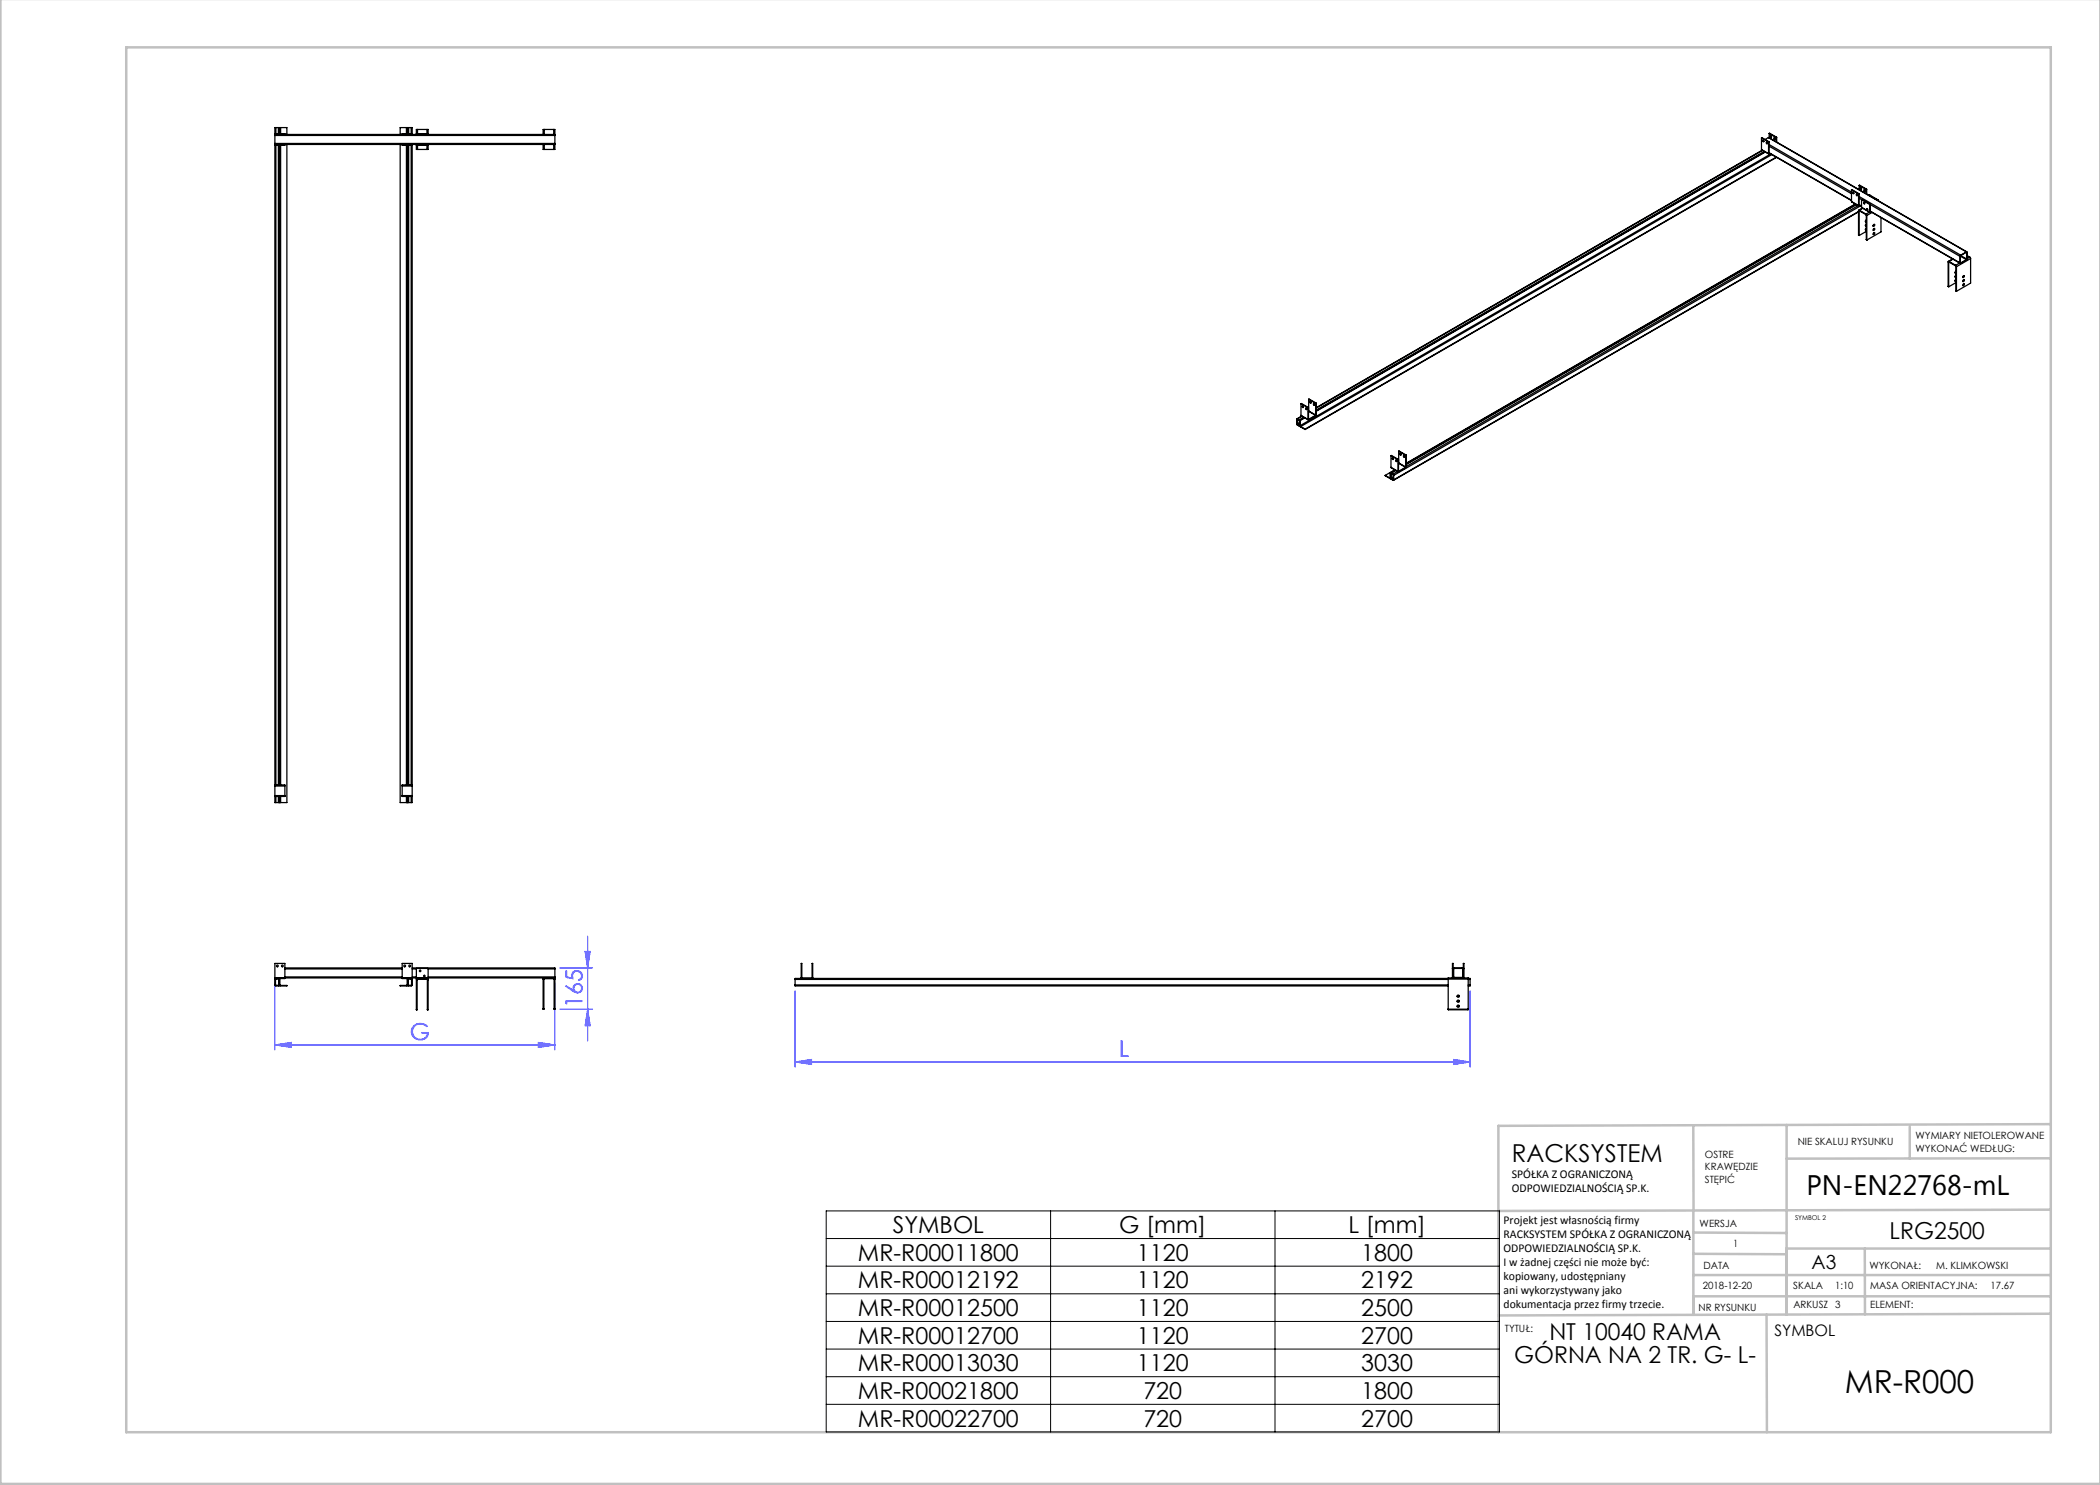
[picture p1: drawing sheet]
<svg xmlns="http://www.w3.org/2000/svg" width="420mm" height="297mm" viewBox="0 0 420 297" stroke-linecap="round" stroke-linejoin="round" font-family="sans-serif">
<g fill="none" stroke="#00f" stroke-width=".2">
<path d="M55 196.5v13.5M111 196.6v13.4M112 193.6h6.5M117 190.3h1l-.5 3.3zM117.5 187.2v21M159 198.2v15.2M294 198.2v15.2M55 209l3.3-.5v1zM55 209h56M107.7 208.5l3.3 .5-3.3 .5zM112 201.8h6.5M117.5 201.8l.5 3.3h-1z"/>
<path d="M159 212.4l3.3-.5v1zM159 212.4h135M290.7 211.9l3.3 .5-3.3 .5z"/>
</g>
<g fill="none" stroke="#c0c0c0" stroke-width=".5">
<path d="M.1 -.1v296.9h419.9M25.2 9.5h385v276.9h-385zM338.7 225.2v16.9M357.3 225v37.9M382 225.4v6.3M410.1 224.8l-110.4 .4v61.2M410.1 231.7h-52.8M338.7 259.3h71.5M338.7 255h71.5M338.7 250.8l18.6 .1M338.7 246.5l18.6 .1M338.7 242.1v20.9"/>
<path d="M373 249.7v13.2M410.1 241.9l-110.4 .3M410.2 249.7h-52.9v13.2M353.3 262.9l.1 23.5M410.2 262.7l-110.5 .4"/>
</g>
<path d="M165.2 242.2h134.7v44.2h-134.7zM165.2 247.7h134.7M165.2 253.2h134.7M165.2 258.8h134.7M210.1 242.2v44.2M255 242.2v44.2M165.2 264.3h134.7M165.2 269.8h134.7M165.2 275.3h134.7M165.2 280.9h134.7" fill="none" stroke="#000" stroke-width=".2"/>
<g fill="#00f">
<path d="M159 212.4l3.3-.5v1zM290.7 211.9l3.3 .5-3.3 .5z"/>
<path d="M55 209l3.3-.5v1zM107.7 208.5l3.3 .5-3.3 .5z"/>
<path d="M117.5 201.8l.5 3.3h-1zM117 190.3h1l-.5 3.3z"/>
</g>
<g fill="none" stroke="#000" stroke-width=".25">
<path d="M55 26.9v.2M55 28.7v.2M55 26.9h.1M55 28.9h.1M55 26.7h2v.2M55 27.1v1.6M55 28.9v128.2M55 27.1h56M55 26.9h56M55 28.7h56M55 26.9h2M55.2 25.5h-.2v1.4"/>
<path d="M55.2 25.5h.5M55.2 25.5v1.2M55.2 29v128M55.7 25.5h.2M55.7 25.5v1.2M55.7 29v128M55.9 25.5v1.2M55.9 29v128M55.9 25.5h.1M56 25.5h.1M56 25.5v1.2M56 29v128"/>
<path d="M56.1 25.5h1.3v1.4M56.1 25.5v1.2M56.1 29v128M57 26.9h.1M57 28.9h.1M57 28.9v.1h-2M57.4 28.9v131.6h-1.3M80 28.9v131.6h1.3M80.4 26.9h.1M80.4 28.9h.1M80.4 28.9v.1h2M80.4 26.9h2"/>
<path d="M81.3 25.5h.1M81.3 25.5h-1.3v1.4M81.3 25.5v1.2M81.3 29v128M81.4 25.5v1.2M81.4 29v128M81.4 25.5h.1M81.5 25.5h.2M81.5 25.5v1.2M81.5 29v128M81.7 25.5h.5M81.7 25.5v1.2"/>
<path d="M81.7 29v128M82.2 25.5h.2v1.4M82.2 25.5v1.2M82.2 29v128M82.4 26.9h.1M82.4 28.9h.1M82.4 26.7h-2v.2M82.4 28.9v128.2M83.3 26.9h.1M83.3 26.7h.1M83.3 29h.1M83.3 28.9v.1"/>
<path d="M83.3 28.9h.1M83.3 28.9v1h.2M83.3 26.9h2.3M83.3 26.7v.2M83.3 26.7h2.3M83.3 29h2.3M83.5 25.9h-.2v1M83.5 25.9v.8M83.5 29v.9M83.5 25.9h1.9M83.5 29.9h1.9M85.4 25.9h.2v1"/>
<path d="M85.4 25.9v.8M85.4 29v.9M85.6 26.9h.1M85.6 26.7h.1M85.6 29h.1M85.6 26.7v.2M85.6 28.9v.1M85.6 28.9h.1M85.6 28.9v1h-.2M108.6 28.9v1h.3M108.9 25.9h-.3v1M108.9 25.9v1"/>
<path d="M108.9 28.9v1M108.9 25.9h1.8M108.9 29.9h1.8M110.7 25.9h.3v1M110.7 25.9v1M110.7 28.9v1M111 26.9v.2M111 28.7v.2M111 28.9v1h-.3M111 27.1v1.6M111 28.9h-56M352.3 29.9l1.4 .9"/>
<path d="M352.3 29.9l1.4 .8M352.3 27.6l1.4 .8M352.3 27.6v2.3M352.3 27.6l1.5 .7M352.4 30l-89.2 51.5M352.5 30.1l-89.3 51.5M352.6 28l.1 .3M352.7 28.1h-.1M352.7 28.3h.1M352.8 30.3l-89.6 51.7M353 30.4l-89.8 51.8M353.1 30.4l-89.9 51.9"/>
<path d="M353.3 28.4l.2 .3M353.7 27.5l39.7 22.9M353.7 27.5l-.7 .4M353.7 27.5l39.6 22.9M353.7 30.7l.1 .1M353.7 28.4v2.3M353.8 30.7h.1M353.8 30.6l16.5 9.5M353.8 29.2l16.5 9.5M353.8 28.3l-.1 .1M353.8 28.3v2.4M353.8 30.7h-.1"/>
<path d="M353.8 28.9l16.5 9.5M353.8 30.5l16.5 9.6M353.8 26.7l1.4 .8M353.8 26.7v.8M353.8 30.7v.1M353.8 26.7l1.5 .8M353.9 30.7h-.1M354 30.7l-.2 .1M354.1 30.8l-94.1 54.3M354.2 27.1l.1 .3M354.4 30.9l-94.3 54.4M354.9 27.6l.1 .2"/>
<path d="M355.2 31.4l-94.2 54.4M355.2 27.5v.9M355.3 31.5l-94.3 54.4M355.3 27.5h-.1M355.3 27.5v.9M370.3 38l1.4 .8M370.3 38l1.5 .7M370.3 38v2.3M370.6 38.4l.2 .3M371.3 38.8l.2 .3M371.7 38.8v2.3M371.8 38.7v2.4"/>
<path d="M371.8 38.7l-.1 .1M371.8 39.6l.6 .3M371.8 39.3l20.3 11.7M371.8 37.1v.8M371.8 37.1l1.5 .8M372.1 37.5l.2 .2v.2zM372.2 37.5l.1 .3M372.3 40v1.5M372.3 40l1.6 .9M372.4 39.9l-.1 .1M372.4 39.9l1.6 .9M372.8 38l.2 .1v.2z"/>
<path d="M372.9 38l.1 .2M373.3 37.9v.9M373.3 37.9h.1M373.9 39h.1M374 39l-.2 .1 1.7 .9M374 39l1.6 .9M375.6 39.9v.1M375.6 39.9l-.1 .1M370.3 40.3l1.4 .9M370.3 40.3l1.4 .8M371.1 40.8l-89.9 51.9M371.2 40.9l-90 51.9"/>
<path d="M371.3 40.9l-90.1 52M371.6 41.1l-90.4 52.2M371.7 47h.1M371.7 47l.1 .1M371.7 42.4l-93 53.7M371.7 42.1l.1 .1M371.7 42.1v4.9M371.7 42.3l-93 53.7M371.7 41.1l.1 .1M371.8 41.1h.1M371.8 41l.5 .3M371.8 41.1h-.1"/>
<path d="M371.8 40.9l.5 .3M371.8 42.2v4.9l1.5-.8M371.8 41.1v.1M371.9 42l-.2 .1M371.9 42.2h-.1M371.9 42l1.3 .8M371.9 42.2l1.3 .7M371.9 42v.2M371.9 41l-.1 .1M372 41.1l-.2 .1M372.1 41.2l-93.4 53.9M372.3 41.5l1.7 1"/>
<path d="M372.3 41.5l1.7 .9M372.5 41.6l-.7 .4M372.5 41.7l-.6 .3M372.8 40.5l.1 .2M373.2 42.8l.2 .3M373.2 42.9l.1 .1M373.2 42.8v.1M373.3 45.6l-.2 .3 .2 .1M373.3 44.8l-.2 .3 .1 .1M373.3 44l-.2 .2 .1 .2M373.3 47.9l.1 .1M373.3 44.1l-.2 .2"/>
<path d="M373.3 44.9l-.2 .2M373.3 45.7l-.2 .2M373.3 43l.1 .1M373.3 43v4.9M373.3 45.1l-.1 .1M373.3 44.3l-.1 .1M373.4 48h.1M373.4 43.1v4.9M373.4 41.7l.1 .2M373.9 42.4l-.7 .4M373.9 40.9h.1M374 42.4l.1 .1"/>
<path d="M374 40.9v1.5M374 40.8l.1 .1M374 40.8l-.1 .1M374.1 42.4h.1M374.1 42.3l17.9 10.4M374.1 40.9h-.1M374.1 42.4h-.1M374.1 40.9v1.5M374.1 40.9l17.9 10.4M374.1 42.2l17.9 10.4M374.1 42.4v.1M374.2 42.4h-.1"/>
<path d="M374.2 42.4l-.1 .1M374.4 42.5l-1 .6M374.7 46.6a.16 .16 0 0 1 .2 .1 .16 .16 0 0 1-.1 .2 .16 .16 0 0 1-.2-.1zM374.7 45.8a.16 .16 0 0 1 .2 .1 .16 .16 0 0 1-.1 .2 .16 .16 0 0 1-.2-.1zM374.7 44.9a.16 .16 0 0 1 .2 .1 .16 .16 0 0 1-.1 .2 .16 .16 0 0 1-.2 0zM374.8 44.9l-.2 .3v-.1M374.8 45.7l-.2 .3M374.8 46.5l-.2 .3M375.5 40h.1M375.6 40v.1M376.2 43.5v2.9l-2.8 1.6M389.6 57.3h.1"/>
<path d="M389.6 52.4h.1M389.6 52.4v4.9M389.7 52.4l.1 4.9M389.8 52.3l-.2 .1M389.8 52.4h-.1M389.8 52.4l1.3 .8M389.8 52.3l1.3 .8M389.8 52.3v.1M390.5 51.8l-.8 .5M390.6 51.8l-.8 .5M391.1 53.1l.2 .2M391.1 53.2l.1 .1"/>
<path d="M391.1 53.1v.1M391.2 55.9l-.2 .2 .2 .1M391.2 55l-.2 .3 .2 .1M391.2 54.2l-.2 .3 .2 .1M391.2 54.4l-.2 .2M391.2 55.2l-.2 .2M391.2 56l-.2 .2M391.2 56.5l-1.4 .8M391.2 58.2h.1M391.2 53.3h.1M391.2 53.3v4.9M391.3 53.3v4.9"/>
<path d="M391.9 52.6l-.8 .5M392 51.3v1.3M392.1 52.5v.1M392.1 51.2v1.3M392.1 51.2l1.2 .7M392.1 51l-.1 .3M392.1 51.1v.1M392.1 51.1l1.2 .7M392.6 56.8a.16 .16 0 0 1 .2 .1 .16 .16 0 0 1-.1 .2 .16 .16 0 0 1-.2-.1zM392.6 56a.16 .16 0 0 1 .2 .1 .16 .16 0 0 1-.1 .2 .16 .16 0 0 1-.2-.1zM392.6 55.2a.16 .16 0 0 1 .2 .1 .16 .16 0 0 1-.1 .2 .16 .16 0 0 1-.2-.1zM392.8 55.1l-.2 .4v-.2"/>
<path d="M392.8 55.9l-.2 .4M392.8 56.7l-.2 .4M393.3 50.5h.1M393.3 50.4h.1v1.4M393.3 50.4l-1.2 .6M393.3 50.5l-1.2 .6M393.3 51.9l-1.2 .7M393.3 51.8v.1M393.3 50.5v1.3M393.4 51.8l-.1 .2-1.2 .7-.1-.1M393.4 51.1l.6 .3M394 51.4l.1 .3"/>
<path d="M394 51.4l-.6 .3M394.1 51.7v4.9l-2.8 1.6M394.1 51.7l-2.8 1.6M261.7 79.9l1.5 .7M261.7 79.9l1.4 .8M261.7 79.9v2.3M259.4 84.8l.1 .1M259.4 83.9v.9M259.5 83.8h-.2l.1 1.1 .5 .3 .1-.1M259.5 83.9h-.1M259.5 83.9l.4 .3v.9M259.5 83.8l.3 .2"/>
<path d="M259.5 84.9l.3 .2M259.8 84l.2 .2M259.9 85.1h-.1M259.9 84.5l-.5 .3M259.9 84.7l-.4 .2M260 85.2l1 .7M260 84.1h.1M260 84.1v1.1M260 85.2h-.1M260 85.1l.1 .2M260 84.1v1M260.1 85.3l.9 .5"/>
<path d="M260.2 83.1l1.4 .9M260.2 80.7l1.4 .9M260.2 83.1l1.4 .8M260.2 80.7v2.4M260.2 80.7l1.5 .8M260.3 83.2l-.9 .6M260.4 83.2l-.9 .6M260.5 81.2l.1 .3M260.6 81.5h.1M260.7 83.5l-.9 .5M260.9 83.5l-.9 .6M261 83.6l-1 .5"/>
<path d="M261 85.8v.1M261.2 81.6l.2 .3M261.6 83.9l.1 .1M261.6 81.6v2.3M261.7 83.8v.1M261.7 81.5l-.1 .1M261.7 81.5v2.3M261.7 83.8l-.1 .1M261.7 82.2l1.4 .9M261.7 82.2l1.4 .8M261.7 83.9v.1M262.1 80.3l.1 .3"/>
<path d="M262.8 80.7l.1 .3M263.1 83.1l-1.4 .8M263.1 83.2l-1.4 .8M263.1 83.1v.1M263.1 83v.1M263.1 80.7v2.3M263.2 83l-.1 .2M263.2 80.6l-.1 .1M263.2 80.6v2.4M263.2 83h-.1M277 95.1l1 .6 .1-.1M277 95.1l.9 .5"/>
<path d="M278 95.5l-.1 .1M278.1 95.6l.5 .5 .1-.1M278.1 94.5l-.1 1M278.1 94.5v1.1M278.1 95.6h.1M278.1 95.7h.1M278.2 93.5l1.4 .9M278.2 95.7h.1M278.2 93.5l1.4 .8M278.2 91.1l1.5 .8M278.2 91.1v2.4M278.2 94.8v.9"/>
<path d="M278.2 91.1l1.4 .9M278.3 94.6l-.2 .1M278.3 94.7l.4 .3v.9M278.3 94.7l-.1 .1M278.3 94.6l.3 .2M278.3 95.7l.3 .2M278.5 91.6l.2 .3M278.6 94.8l.1 .3M278.7 95.9h-.1M278.7 95.5l-.4 .2M278.7 95.4l-.5 .3M278.7 95.1v.9"/>
<path d="M279 94l-2 1.1M279 94l-.9 .5M279.1 94.1l-.9 .5M279.2 94.1l-.9 .5M279.2 92l.2 .3M279.5 94.3l-.9 .5M279.6 92v2.3M279.7 94.2v.1M279.7 91.9l-.1 .1M279.7 91.9v2.3M279.7 94.2l-.1 .1M279.7 94.3v.1l-.1-.1"/>
<path d="M279.7 92.6l1.4 .9M279.7 90.3l1.5 .7M279.7 90.3l1.5 .8M279.7 92.6l1.5 .8M279.7 90.3v2.3M280 90.7l.2 .1v.2zM280.1 90.7l.1 .3M280.7 91.1l.2 .1v.2zM280.8 91.1l.1 .3M281.1 93.5l-1.4 .8M281.2 93.4l-.1 .1M281.2 91.1v2.3"/>
<path d="M281.2 93.3l-.1 .3v-.1M281.2 93.3v.1M281.2 91v.1M281.2 91v2.3M55 157.1v.1M55 159.1v.1M55 159.2v1.3h.2M55 157h2v.1M55 157.2v1.9M55 157.1h2M55 159.2h2M55 157.2h2"/>
<path d="M55 159.1h2M55.2 159.3v1.2M55.7 159.3v1.2M55.9 159.3v1.2M56 159.3v1.2M56.1 159.3v1.2M57 157.1v.1M57 159.1v.1M57 157.2v1.9M57 159.2v.1h-2M80.4 157.1v.1M80.4 159.1v.1"/>
<path d="M80.4 157.2v1.9M80.4 159.2v.1h2M80.4 157.1h2M80.4 159.2h2M80.4 157.2h2M80.4 159.1h2M81.3 159.3v1.2M81.4 159.3v1.2M81.5 159.3v1.2M81.7 159.3v1.2M82.2 159.3v1.2M82.4 157.1v.1"/>
<path d="M82.4 159.1v.1M82.4 159.2v1.3h-.2M82.4 157h-2v.1M82.4 157.2v1.9M55.2 160.5h.5M55.7 160.5h.2M55.9 160.5h.1M56 160.5h.1M81.3 160.5h.1M81.4 160.5h.1M81.5 160.5h.2M81.7 160.5h.5"/>
<path d="M55 195.5l.1 .2M55 195.5h2M55 195.5v-2.8h2v2.8M55.1 195.8l.6 .1v1.2l-.6-.1zM55.9 195.7v1.4l1.5 .1-1.4-.2v-1.3M55.9 195.9l-.2-.2h-.6l-.1 .2v1.2l.7 .1 .2-.2M57 195.5v.2h-1.2M57 195.6h23.4M57 193.6h23.4M57 195.4h23.4M57 193.8h23.4M80.4 195.5v.2h1.2"/>
<path d="M80.4 195.5h2M80.4 195.5v-2.8h2v2.8M81.4 195.7v1.3l-1.4 .2 1.5-.1v-1.4M81.5 195.9l.2-.2h.6l.1 .2v1.2l-.7 .1-.2-.2M81.7 195.8l.6 .1v1.2l-.6-.1zM82.4 193.6h28.6v.2M82.4 195.5l-.1 .2M82.4 195.6h.9M82.4 195.4h.9M82.4 193.8h.9M83.3 195.5v.2h2.3v-.2M83.3 195.5v-1.8h2.3v1.8"/>
<path d="M83.3 195.5h2.3M83.3 195.9v6M83.3 195.9h.1M83.4 195.9v6M83.5 195.9h-.1M83.5 195.9l-.1-.2-.1 .2M83.5 195.9h1.9M85.4 195.9l.1-.2 .1 .2M85.4 195.9h.1M85.5 195.9h.1M85.5 195.9v6M85.6 195.9v6"/>
<path d="M85.6 195.4h25.4M85.6 193.8h25.4M108.6 195.8h.2M108.6 195.8v6M108.8 195.8v6M108.9 195.7l-.1-.1-.2 .2M108.9 195.7l-.1 .1M108.9 195.7h1.8M110.7 195.7l.1-.1 .2 .2M110.7 195.7l.1 .1M110.8 195.8h.2M110.8 195.8v6"/>
<path d="M111 195.4v.2h-25.4M111 193.8v1.6M111 195.8v6M159 197v.2h130.6M159 195.9v1.1M159 197h130.6M159 195.9h130.6M160.2 195.5l.2 .2M160.2 195.5h.2M160.2 195.5v-2.8h.2v2.8M160.3 195.7h-1.3v.2M160.4 195.5v.1"/>
<path d="M160.4 195.6h2M160.4 195.7h2M160.4 195.6v.1M162.4 195.6v.1M162.4 195.5v.1M162.4 195.5h.1M162.4 195.5v-2.8h.1v2.8M162.5 195.7h127.1M162.5 195.5l-.1 .2M289.6 195.8l.1 6.2 3.9-.1v-6.1M289.6 195.8v-.2h4v.2M289.6 195.8h4"/>
<path d="M290.5 195.5v.1M290.5 193.7h.1M290.5 195.5h.1M290.5 193.7v-1h.1v1M290.5 193.7v1.8M290.6 195.5l.1 .1M290.6 193.7h.1M290.6 193.7v1.8M290.8 193.7h1.7v1.8h-1.7zM291.4 199.3l.2-.2 .3 .2M292.6 193.8l-.2-.2h-1.7l-.1 1.8 .2 .2M292.6 195.4l-.2 .2"/>
<path d="M292.7 195.5l-.1 .1M292.7 193.7h.1M292.7 195.5h.1M292.7 193.7v-1h.1v1M292.7 193.7v1.8M292.8 195.5v.1M292.8 193.7h.1M292.8 193.7v1.8M293.6 195.7h.4v.2M293.6 197h.4M293.6 195.9h.4M294 197v.2h-.4"/>
<path d="M294 195.9v1.1M83.3 201.9h.1M85.5 201.9h.1M108.6 201.8h.2M110.8 201.8h.2M289.6 201.8h4M291.4 201.3l.2-.2 .3 .2M291.4 200.3l.2-.2 .3 .2"/>
<circle cx="352.6" cy="28.2" r=".15"/>
<circle cx="353.3" cy="28.6" r=".15"/>
<circle cx="354.1" cy="27.3" r=".15"/>
<circle cx="354.9" cy="27.7" r=".15"/>
<circle cx="370.6" cy="38.6" r=".15"/>
<circle cx="371.3" cy="39" r=".15"/>
<circle cx="372.9" cy="40.7" r=".13"/>
<circle cx="373.5" cy="41.8" r=".13"/>
<circle cx="260.5" cy="81.4" r=".15"/>
<circle cx="261.2" cy="81.8" r=".15"/>
<circle cx="262" cy="80.5" r=".15"/>
<circle cx="262.8" cy="80.9" r=".15"/>
<circle cx="278.5" cy="91.7" r=".15"/>
<circle cx="279.2" cy="92.2" r=".15"/>
<circle cx="55.5" cy="193.2" r=".17"/>
<circle cx="56.5" cy="193.2" r=".17"/>
<circle cx="80.9" cy="193.2" r=".18"/>
<circle cx="81.9" cy="193.2" r=".17"/>
<circle cx="84" cy="194.2" r=".15"/>
<circle cx="84.9" cy="195.2" r=".15"/>
<circle cx="291.6" cy="199.2" r=".22"/>
<circle cx="291.6" cy="201.2" r=".22"/>
<circle cx="291.6" cy="200.2" r=".22"/>
</g>
<text font-size="6.3" x="369" y="278.5">MR-R000</text>
<text font-size="5.6" x="361.3" y="239.1">PN-EN22768-mL</text>
<text font-size="4.9" x="302.4" y="232.4">RACKSYSTEM</text>
<g font-size="4.7" fill="#00f">
<text x="116.5" y="201.6" transform="rotate(-90 116.5 201.6)">165</text>
<text x="81.9" y="208">G</text>
<text x="223.7" y="211.4">L</text>
</g>
<g font-size="4.7">
<text x="178.6" y="246.6">SYMBOL</text>
<text x="223.9" y="246.6">G [mm]</text>
<text x="269.7" y="246.6">L [mm]</text>
<text x="377.9" y="247.8">LRG2500</text>
<text x="171.6" y="257.7">MR-R00012192</text>
<text x="171.6" y="252.1">MR-R00011800</text>
<text x="227.4" y="252.1">1120</text>
<text x="227.4" y="257.7">1120</text>
<text x="272.3" y="252.1">1800</text>
<text x="272.3" y="257.7">2192</text>
<text x="171.6" y="263.2">MR-R00012500</text>
<text x="227.4" y="263.2">1120</text>
<text x="272.3" y="263.2">2500</text>
<text x="171.6" y="268.7">MR-R00012700</text>
<text x="227.4" y="268.7">1120</text>
<text x="272.3" y="268.7">2700</text>
<text x="309.9" y="268.1">NT 10040 RAMA</text>
<text x="171.6" y="274.3">MR-R00013030</text>
<text x="227.4" y="274.3">1120</text>
<text x="272.3" y="274.3">3030</text>
<text x="302.8" y="272.6">GÓRNA NA 2 TR. G- L-</text>
<text x="171.6" y="279.8">MR-R00021800</text>
<text x="228.7" y="279.8">720</text>
<text x="272.3" y="279.8">1800</text>
<text x="171.6" y="285.3">MR-R00022700</text>
<text x="228.7" y="285.3">720</text>
<text x="272.3" y="285.3">2700</text>
</g>
<text font-size="3.9" x="362.3" y="253.8">A3</text>
<text font-size="3.2" x="354.9" y="267.2">SYMBOL</text>
<g font-size="2.4">
<text x="302.4" y="235.6">SPÓŁKA Z OGRANICZONĄ</text>
<text x="302.4" y="238.4">ODPOWIEDZIALNOŚCIĄ SP.K.</text>
<text x="300.7" y="244.7">Projekt jest własnością firmy</text>
<text x="300.7" y="247.5">RACKSYSTEM SPÓŁKA Z OGRANICZONĄ</text>
<text x="300.7" y="250.3">ODPOWIEDZIALNOŚCIĄ SP.K.</text>
<text x="300.7" y="253.1">I w żadnej części nie może być:</text>
<text x="300.7" y="256">kopiowany, udostępniany</text>
<text x="300.7" y="258.8">ani wykorzystywany jako</text>
<text x="300.7" y="261.6">dokumentacja przez firmy trzecie.</text>
</g>
<g font-size="2">
<text x="383.1" y="227.9">WYMIARY NIETOLEROWANE</text>
<text x="341" y="231.6">OSTRE</text>
<text x="359.5" y="228.9">NIE SKALUJ RYSUNKU</text>
<text x="383.1" y="230.4">WYKONAĆ WEDŁUG:</text>
<text x="341" y="234.1">KRAWĘDZIE</text>
<text x="341" y="236.6">STĘPIĆ</text>
<text x="339.9" y="245.4">WERSJA</text>
<text x="346.6" y="249.5">1</text>
<text x="340.6" y="257.7">2018-12-20</text>
<text x="340.7" y="253.8">DATA</text>
<text x="358.7" y="257.7">SKALA</text>
<text x="367" y="257.7">1:10</text>
<text x="373.9" y="253.8">WYKONAŁ:</text>
<text x="374.1" y="257.7">MASA ORIENTACYJNA:</text>
<text x="387.2" y="253.8">M. KLIMKOWSKI</text>
<text x="398.1" y="257.7">17.67</text>
<text x="339.7" y="262.3">NR RYSUNKU</text>
<text x="358.7" y="261.7">ARKUSZ 3</text>
<text x="374.1" y="261.7">ELEMENT:</text>
<text x="301" y="266.4">TYTUŁ:</text>
</g>
<text font-size="1.3" x="359" y="244">SYMBOL 2</text>
</svg>
